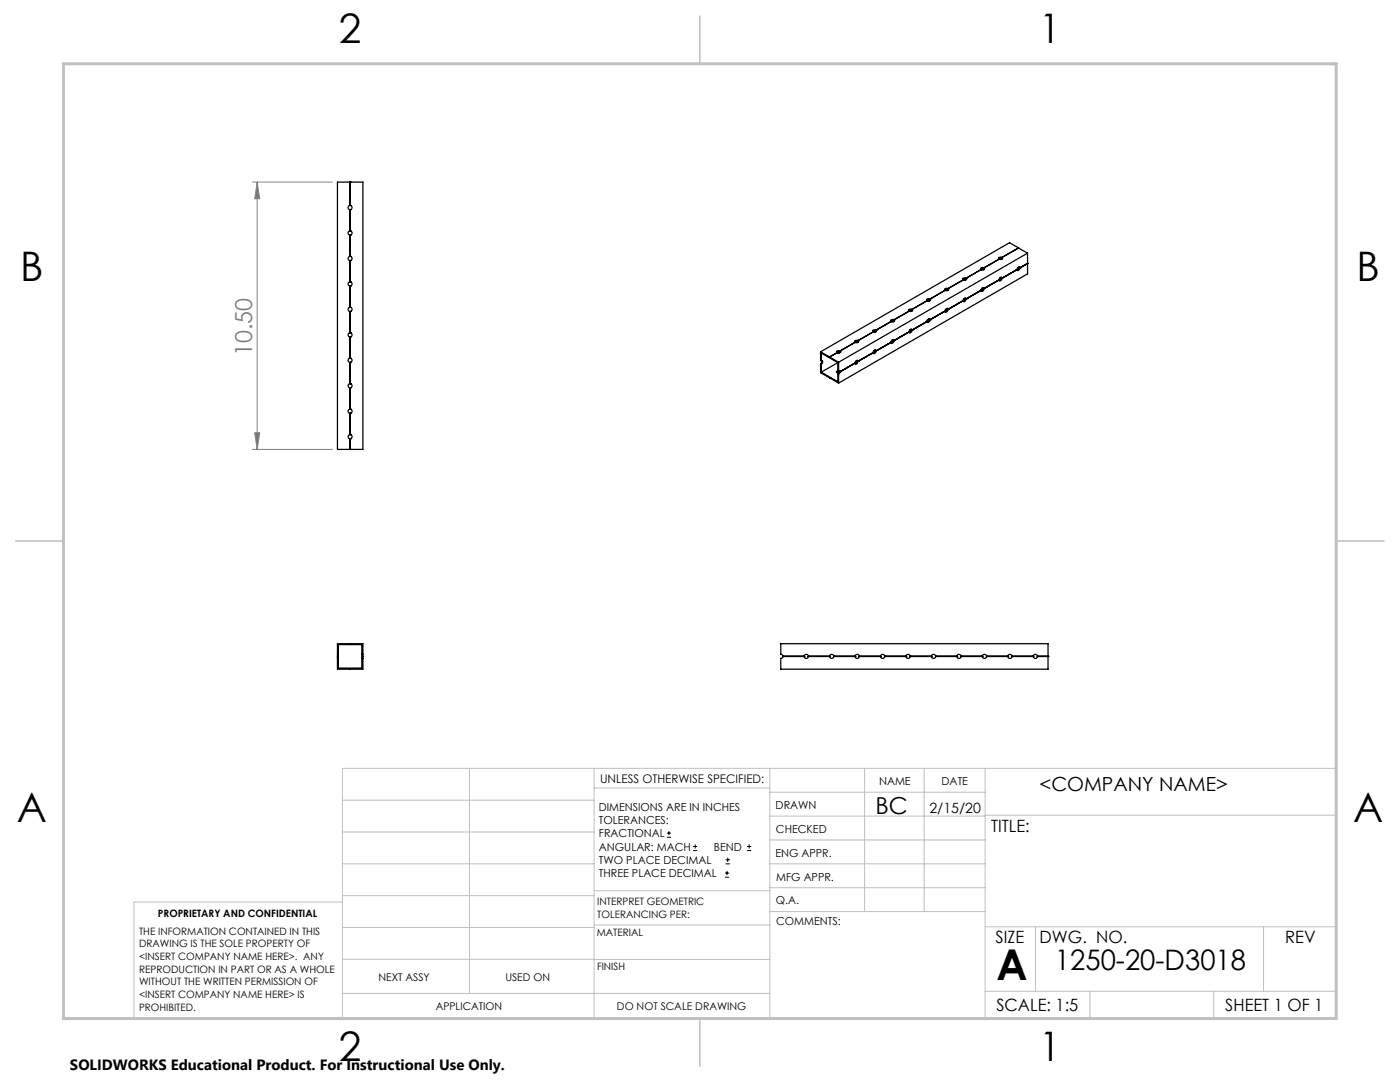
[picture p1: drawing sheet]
<svg xmlns="http://www.w3.org/2000/svg" width="279mm" height="216mm" viewBox="0 0 279 216" stroke-linecap="round" stroke-linejoin="round" font-family="sans-serif">
<g fill="none" stroke="#000" stroke-width=".2">
<path d="M133.1 167.1h.8M133.1 166.2h.8M133.5 165.8v.9M138.3 169.7h.8M138.3 168.9h.8M138.7 168.5v.8M144.7 175h.8M144.7 174.2h.8M144.8 172.4h.9M144.8 171.6h.9M145.1 173.8v.8M145.2 171.1v.9"/>
<path d="M149.1 169.7h.8M149.1 168.9h.8M149.5 168.5v.8"/>
</g>
<path d="M50.3 36.3h16M51.3 36.3l.5 3.4h-1zM51.3 36.3v53.4M50.3 89.7h16M50.8 86.4h1l-.5 3.3z" fill="none" stroke="#808080" stroke-width=".2"/>
<g fill="none" stroke="#c0c0c0" stroke-width=".2">
<path d="M68.3 159.7h50.3M93.7 153.3v44.9M118.6 153.3v49.9M118.6 157.2h35M153.6 153.3v49.9M153.6 158.1h43M172.5 153.3v28.6M184.4 153.3v28.6M196.6 153.3v49.9M68.3 180h-41.6v23.2h240v-49.9h-198.4v49.9M68.3 166h50.3M68.3 178.7h50.3"/>
<path d="M68.3 172.4h50.3M118.6 177.7h35M153.6 162.8h43M153.6 177.1h43M153.6 172.4h43M153.6 167.6h43M196.6 162.7h70.1M68.3 198.2h85.3M68.3 191.4l85.3 .1M68.3 185.1h50.3M118.6 184.6h35M153.6 181.9h43"/>
<path d="M196.6 184.9h70.1M196.6 197.8h70.1M206.7 184.9v12.9M217.5 197.8v5.4M242.2 197.8v5.4M252.2 184.9v12.9"/>
</g>
<path d="M139.7 3.2v9.5M3.1 107.9h9.6M266.7 107.9h9.5M139.7 203.2v9.6" fill="none" stroke="#c0c0c0" stroke-width=".3"/>
<path d="M12.7 12.7h254v190.5h-254z" fill="none" stroke="#c0c0c0" stroke-width=".6"/>
<path d="M51.3 36.3l.5 3.4h-1zM50.8 86.4h1l-.5 3.3z" fill="#808080"/>
<g fill="none" stroke="#000" stroke-width=".25">
<path d="M67.3 36.3h5.1v53.4h-5.1zM69.8 36.3v4.7M69.9 36.3h.1M69.9 36.3v4.7M69.8 41a.42 .42 0 0 0-.3 .4 .42 .42 0 0 0 .3 .4M69.8 46.1a.42 .42 0 0 0-.3 .4 .42 .42 0 0 0 .3 .4M69.8 51.2a.42 .42 0 0 0-.3 .4 .42 .42 0 0 0 .3 .4M69.8 56.2a.42 .42 0 0 0-.3 .5 .42 .42 0 0 0 .3 .4M69.8 41.8h.1M69.8 46.9h.1M69.8 52h.1M69.8 57.1h.1"/>
<path d="M69.8 41.8v4.3M69.8 46.9v4.3M69.8 52v4.2M69.8 57.1v4.2M69.8 41h.1M69.8 46.1h.1M69.8 51.2h.1M69.8 56.2h.1M69.9 41h.1M69.9 56.2a.42 .42 0 0 1 .4 .5 .42 .42 0 0 1-.4 .4M69.9 51.2a.42 .42 0 0 1 .4 .4 .42 .42 0 0 1-.4 .4M69.9 46.1a.42 .42 0 0 1 .4 .4 .42 .42 0 0 1-.4 .4"/>
<path d="M69.9 41a.42 .42 0 0 1 .4 .4 .42 .42 0 0 1-.4 .4M69.9 46.1h.1M69.9 41.8h.1M69.9 51.2h.1M69.9 46.9h.1M69.9 56.2h.1M69.9 52h.1M69.9 57.1h.1M69.9 41.8v4.3M69.9 46.9v4.3M69.9 52v4.2M69.9 57.1v4.2"/>
<path d="M184.9 59.9l.3-.1 .5 .1M185.3 59.8l-.1 .3M185.6 59.7h-.6l-.1 .1 .1 .2M185.6 59.7h.1M185.6 59.8l-.1 .3M185.6 59.7l.1 .1-.1 .2h-.6M188.5 57.9l.3-.2 .5 .2M188.6 57.9v.1M188.6 57.9l-3 1.8M188.9 57.7l-.1 .3M189.2 57.7l-.1 .3M189.2 57.6l.1 .2-.1 .1h-.6l-3 1.8"/>
<path d="M189.2 57.6h-.6l-.1 .1 .1 .2M189.2 57.6h.1M192.1 55.8l.2-.2 .6 .2M192.2 55.8l-3 1.8M192.2 55.8v.1M192.2 59.9h.3M192.4 59.6h.3M192.4 55.6l-.1 .3M192.6 59.5v.4l-.4 .2M192.8 55.7l-.2 .2M192.8 55.5l.1 .1-.1 .2-.6 .1-3 1.7M192.8 59.7l-.1-.2h-.2l-.3 .5"/>
<path d="M192.8 59.7l-.3 .5-.3-.1v-.1M192.8 55.5h-.6l-.1 .2 .1 .1M192.8 59.7h.1M192.8 55.5h.1M195.7 53.7l.3-.1 .5 .1M195.8 57.9h.1M195.8 53.8h.1M195.8 53.8l-3 1.7M195.8 57.9l-3 1.8M195.8 58l-3 1.7M195.8 57.9v.1M195.8 57.8l.3 .1"/>
<path d="M196 57.5h.3M196 53.6l-.1 .2M196.2 57.4l.1 .1M196.3 57.5l-.2 .4-.3 .2M196.4 53.4h-.6l-.1 .2 .1 .2M196.4 57.6h.1M196.4 53.4h.1M196.4 53.6l-.2 .2M196.4 53.4l.1 .2-.1 .2h-.6M196.4 57.6a.35 .35 0 0 0-.5-.1 .35 .35 0 0 0-.1 .4M196.4 57.6a.35 .35 0 0 1-.2 .5 .35 .35 0 0 1-.4-.1M199.3 51.6l.3-.1 .5 .1"/>
<path d="M199.4 55.8h.1M199.4 51.7h.1M199.4 51.7l-3 1.7M199.4 55.8l-3 1.8M199.4 55.7l.3 .1M199.6 55.5h.2M199.6 51.5l-.1 .3M199.8 55.5l-.1 .3-.3 .2M199.8 55.3v.2M200 51.4a.33 .33 0 0 0-.5-.1 .33 .33 0 0 0-.1 .4M200 55.5h.1M200 51.5l-.2 .3"/>
<path d="M200 51.4h.1M200 51.4l.1 .1-.1 .2h-.6M200 55.5a.34 .34 0 0 0-.5-.1 .34 .34 0 0 0-.1 .4M200 55.5l-.3 .5-.2 .1-.1-.3M203 53.8h.1M203 53.8l-3 1.7M203.2 53.4l.2 .1M203.3 49.5l-3.3 1.9M203.3 49.5l1.8 1M203.3 49.5l-1.8-1.1-37.7 21.8M203.3 49.5h.1M203.4 53.2l-.1 .6-.3 .1"/>
<path d="M203.6 53.4l-.1-.1h-.2l-.3 .5M203.6 53.4l-.1 .3-.3 .3-.2-.2M203.6 53.4h.1M205.1 52.6h.1M205.1 50.5l-37.7 21.8M205.1 50.5v4.1l-37.7 21.8M205.1 52.6l-1.5 .8M69.8 61.3a.42 .42 0 0 0-.3 .4 .42 .42 0 0 0 .3 .5M69.8 66.4a.42 .42 0 0 0-.3 .4 .42 .42 0 0 0 .3 .4M69.8 71.5a.42 .42 0 0 0-.3 .4 .42 .42 0 0 0 .3 .4M69.8 76.6a.42 .42 0 0 0-.3 .4 .42 .42 0 0 0 .3 .4M69.8 62.2h.1"/>
<path d="M69.8 67.2h.1M69.8 72.3h.1M69.8 77.4h.1M69.8 62.2v4.2M69.8 67.2v4.3M69.8 72.3v4.3M69.8 77.4v4.2M69.8 61.3h.1M69.8 66.4h.1M69.8 71.5h.1M69.8 76.6h.1M69.9 76.6a.42 .42 0 0 1 .4 .4 .42 .42 0 0 1-.4 .4"/>
<path d="M69.9 71.5a.42 .42 0 0 1 .4 .4 .42 .42 0 0 1-.4 .4M69.9 66.4a.42 .42 0 0 1 .4 .4 .42 .42 0 0 1-.4 .4M69.9 61.3a.42 .42 0 0 1 .4 .4 .42 .42 0 0 1-.4 .5M69.9 61.3h.1M69.9 66.4h.1M69.9 62.2h.1M69.9 71.5h.1M69.9 67.2h.1M69.9 76.6h.1M69.9 72.3h.1M69.9 77.4h.1M69.9 62.2v4.2"/>
<path d="M69.9 67.2v4.3M69.9 72.3v4.3M69.9 77.4v4.2M163.8 70.2v1.7l.1 .1M163.8 72.6v1.8l1.8 1M163.8 70.2l1.8 1M163.8 72.6l.1 .1M163.9 72l.3 .1v.3l-.3 .3M163.9 74.3l3.3 1.9v-1.6M163.9 72v-1.6l3.3 2M163.9 72.7v1.6M164 72.1l-.2 .5"/>
<path d="M164 72.1h.1M164 72v.1M165.6 71.3h.1M165.6 75.4h.1M165.6 71.3l1.8 1M165.6 75.4l1.8 1M167 70.3l.3-.2 .4 .2M167 70.4h.1M167 70.4l-1.4 .8M167.1 70.4l-1.5 .9M167.2 73.9l.2 .1M167.2 72.4v1.5"/>
<path d="M167.2 72.4l-3.3 1.9M167.2 74.6l.2 .1M167.3 73.9a.26 .26 0 0 0-.4 .3 .26 .26 0 0 0 .4 .2h.1M167.3 70.1l-.1 .3M167.4 74h.2v.2M167.4 72.3v1.7M167.4 74.7v1.7M167.5 74l-.1 .4-.2 .2M167.5 74.1l-.5 .2M167.6 70.2l-.1 .2M167.6 70.1l.2 .1-.2 .2h-.5M167.6 74.2h.1"/>
<path d="M167.6 74.2l-.2 .5M167.6 70h-.5l-.2 .2 .1 .2M167.6 70.1h.1M170.6 68.2l.3-.1 .4 .1M170.6 72.5h.1M170.6 68.3h.1M170.6 68.3l-3 1.7M170.6 72.5l-3 1.7M170.7 72.3l.3 .1M170.8 72.1h.3M170.9 68.1l-.1 .3M171.1 71.9a.54 .54 0 0 1-.4 .7"/>
<path d="M171.2 68.1l-.1 .3M171.2 68l.1 .1-.1 .2h-.5l-3.1 1.8M171.2 72.1l-.2-.2-.4 .5M171.2 72.1l-.2 .5h-.3l-.1-.1M171.2 67.9l-.6 .1-.1 .1 .1 .2M171.2 72.1h.1M171.2 67.9v.1M171.2 68h.1M174.1 66.1l.2-.1 .6 .1M174.2 70.4h.1M174.2 66.2v.1M174.2 66.2l-3 1.7"/>
<path d="M174.2 70.4l-3 1.7M174.3 70.2l.3 .1M174.4 70h.3M174.5 66l-.1 .3M174.7 69.8a.55 .55 0 0 1-.4 .7M174.8 65.9h-.6l-.1 .1 .1 .2M174.8 70h.1M174.8 65.9h.1M174.8 66l-.1 .3M174.8 65.9l.1 .2-.1 .1-.5 .1-3.1 1.7M174.8 70a.35 .35 0 0 0-.4-.1 .35 .35 0 0 0-.2 .5M174.8 70.1l-.3 .5-.3-.2"/>
<path d="M177.7 64.1l.4-.2 .4 .2M177.8 68.3h.1M177.8 64.1l-3 1.8M177.8 64.2l-3 1.7M177.8 68.3l-3 1.8M177.8 64.1v.1M177.9 68.2h.3M178 67.9h.3M178.1 63.9l-.1 .3M178.3 67.8l-.1 .4-.3 .2M178.4 63.8h-.6l-.1 .2 .1 .1M178.4 67.9v.1"/>
<path d="M178.4 64l-.1 .2M178.4 67.9h.1M178.4 63.8l.1 .2-.1 .2h-.6M178.4 67.9a.35 .35 0 0 0-.4 0 .35 .35 0 0 0-.2 .4M178.4 68a.35 .35 0 0 1-.1 .4 .35 .35 0 0 1-.5-.1M178.4 63.8h.1M181.3 62l.4-.2 .4 .2M181.4 66.2h.1M181.4 62.1h.1M181.4 62.1l-3 1.7M181.4 66.2l-3 1.8M181.4 66.2l-3 1.7"/>
<path d="M181.5 66.1h.3M181.6 65.8h.3M181.7 61.8l-.1 .3M181.9 65.8l-.2 .4-.2 .2M181.9 65.7v.1M182 65.9l-.1-.2h-.2l-.3 .5M182 65.9l-.3 .5h-.2l-.1-.2M182 61.7a.33 .33 0 0 0-.5-.1 .33 .33 0 0 0-.1 .5M182 65.9h.1M182 61.9l-.1 .2M182 61.7l.1 .2-.1 .2h-.6M182 61.7h.1"/>
<path d="M185 64.1v.1M185 60l-3 1.7M185 64.1l-3 1.8M185 64.1h.1M185 60h.1M185 64l.3 .1M185 64.2l-3 1.7M185.2 63.7h.3M185.4 63.6l.1 .1M185.5 63.7l-.2 .4-.3 .2M185.6 63.8l-.1-.2h-.2l-.3 .5M185.6 63.8l-.3 .5h-.2l-.1-.1"/>
<path d="M185.6 63.8h.1M188.6 62.1h.1M188.6 62.1l-3 1.7M188.6 61.9l.3 .1M188.8 61.7h.3M189 61.5a.5 .5 0 0 1-.4 .7M189.2 61.7l-.1-.1h-.2l-.3 .5M189.2 61.8a.34 .34 0 0 1-.1 .4 .34 .34 0 0 1-.5-.1M189.2 61.7h.1M189.2 61.7v.1M192.2 60h.1M192.2 60l-3 1.7"/>
<path d="M192.2 60l-3 1.8M69.8 81.6a.42 .42 0 0 0-.3 .5 .42 .42 0 0 0 .3 .4M69.8 86.7a.42 .42 0 0 0-.3 .4 .42 .42 0 0 0 .3 .5M69.8 82.5h.1M69.8 87.6h.1M69.8 82.5v4.2M69.8 87.6v2.1M69.8 81.6h.1M69.8 86.7h.1M69.9 86.7a.42 .42 0 0 1 .4 .4 .42 .42 0 0 1-.4 .5M69.9 81.6a.42 .42 0 0 1 .4 .5 .42 .42 0 0 1-.4 .4M69.9 81.6h.1"/>
<path d="M69.9 86.7h.1M69.9 82.5h.1M69.9 89.7h.1M69.9 87.6h.1M69.9 82.5v4.2M69.9 87.6v2.1M67.3 131v.4M67.3 131h.1M67.3 130.6v.4M67.3 131.4v2.1h5.1v-2.1M67.3 130.6v-2.2h5.1v2.2M67.3 131.4h.2"/>
<path d="M67.3 130.6h.2M67.5 130.6v.8M67.5 130.6v-2h4.7v2M67.5 131.4v1.9h4.7v-1.9M69.9 128.4h.1M69.9 133.5h.1M72.2 130.6v.8M72.2 131.4h.2M72.2 130.6h.2M72.4 131h.1M72.4 130.6v.4M72.4 131v.4"/>
<path d="M155.8 128.4h53.4v5.1h-53.4v-2.1a.41 .41 0 0 0 .4-.4 .41 .41 0 0 0-.4-.4zM156.2 131h.1M156.2 131h4.3M160.5 131a.42 .42 0 0 1 .4-.4 .42 .42 0 0 1 .4 .4M160.5 131a.42 .42 0 0 0 .4 .4 .42 .42 0 0 0 .4-.4M160.5 131h.1M161.3 131h.1M161.3 131h4.3M165.6 131a.42 .42 0 0 1 .4-.4 .42 .42 0 0 1 .4 .4M165.6 131a.42 .42 0 0 0 .4 .4 .42 .42 0 0 0 .4-.4M165.6 131h.1M166.4 131h.1"/>
<path d="M166.4 131h4.2M170.6 131a.42 .42 0 0 1 .5-.4 .42 .42 0 0 1 .4 .4M170.6 131a.42 .42 0 0 0 .5 .4 .42 .42 0 0 0 .4-.4M170.6 131h.1M171.5 131h.1M171.5 131h4.2M175.7 131a.42 .42 0 0 1 .4-.4 .42 .42 0 0 1 .5 .4M175.7 131a.42 .42 0 0 0 .4 .4 .42 .42 0 0 0 .5-.4M175.7 131h.1M176.6 131h.1M176.6 131h4.2M180.8 131a.42 .42 0 0 1 .4-.4 .42 .42 0 0 1 .4 .4"/>
<path d="M180.8 131a.42 .42 0 0 0 .4 .4 .42 .42 0 0 0 .4-.4M180.8 131h.1M181.6 131h.1M181.6 131h4.3M185.9 131a.42 .42 0 0 1 .4-.4 .42 .42 0 0 1 .4 .4M185.9 131a.42 .42 0 0 0 .4 .4 .42 .42 0 0 0 .4-.4M185.9 131h.1M186.7 131h.1M186.7 131h4.3M191 131a.42 .42 0 0 1 .4-.4 .42 .42 0 0 1 .4 .4M191 131a.42 .42 0 0 0 .4 .4 .42 .42 0 0 0 .4-.4M191 131h.1"/>
<path d="M191.8 131h.1M191.8 131h4.2M196 131a.42 .42 0 0 1 .5-.4 .42 .42 0 0 1 .4 .4M196 131a.42 .42 0 0 0 .5 .4 .42 .42 0 0 0 .4-.4M196 131h.1M196.9 131h.1M196.9 131h4.2M201.1 131a.42 .42 0 0 1 .4-.4 .42 .42 0 0 1 .5 .4M201.1 131a.42 .42 0 0 0 .4 .4 .42 .42 0 0 0 .5-.4M201.1 131h.1M202 131h.1M202 131h4.2"/>
<path d="M206.2 131a.42 .42 0 0 1 .4-.4 .42 .42 0 0 1 .4 .4M206.2 131a.42 .42 0 0 0 .4 .4 .42 .42 0 0 0 .4-.4M206.2 131h.1M207 131h.1M207 131h2.2M209.2 131h.1"/>
</g>
<text font-size="8.5" x="198.9" y="195.5">A</text>
<g font-size="8.1">
<text x="67.6" y="8.5">2</text>
<text x="207.3" y="8.5">1</text>
<text x="4" y="56.2">B</text>
<text x="270.7" y="56.2">B</text>
<text x="3.3" y="164.1">A</text>
<text x="270" y="164.1">A</text>
<text x="67.6" y="211.7">2</text>
<text x="207.3" y="211.7">1</text>
</g>
<text font-size="5.6" x="210.5" y="193.5">1250-20-D3018</text>
<text font-size="4.7" fill="#808080" x="50.3" y="71.1" transform="rotate(-90 50.3 71.1)">10.50</text>
<text font-size="4.7" x="174.7" y="162.3">BC</text>
<text font-size="3.9" x="207.5" y="157.8">&lt;COMPANY NAME&gt;</text>
<g font-size="3.4">
<text x="197.8" y="166">TITLE:</text>
<text x="198.7" y="188.1">SIZE</text>
<text x="207.5" y="188.1">DWG. NO.</text>
<text x="256.5" y="188.2">REV</text>
<text x="198.8" y="201.7">SCALE: 1:5</text>
<text x="244.5" y="201.7">SHEET 1 OF 1</text>
</g>
<text font-size="3" x="14" y="213.5">SOLIDWORKS Educational Product. For Instructional Use Only.</text>
<text font-size="2.8" x="185.5" y="162.1">2/15/20</text>
<text font-size="2.4" x="119.8" y="156.2">UNLESS OTHERWISE SPECIFIED:</text>
<g font-size="2.2">
<text x="119.5" y="161.8">DIMENSIONS ARE IN INCHES</text>
<text x="154.8" y="161.4">DRAWN</text>
<text x="175.4" y="156.6">NAME</text>
<text x="187.9" y="156.7">DATE</text>
<text x="119.5" y="164.4">TOLERANCES:</text>
<text x="119.5" y="167.1">FRACTIONAL</text>
<text x="154.9" y="166.3">CHECKED</text>
<text x="119.5" y="169.7">ANGULAR: MACH</text>
<text x="119.5" y="172.4">TWO PLACE DECIMAL</text>
<text x="142.5" y="169.7">BEND</text>
<text x="154.8" y="170.9">ENG APPR.</text>
<text x="119.5" y="175">THREE PLACE DECIMAL</text>
<text x="154.9" y="175.7">MFG APPR.</text>
<text x="154.9" y="180.4">Q.A.</text>
<text x="154.9" y="184.6">COMMENTS:</text>
</g>
<g font-size="2.1">
<text x="75.5" y="195.7">NEXT ASSY</text>
<text x="100.9" y="195.7">USED ON</text>
<text x="86.9" y="201.5">APPLICATION</text>
<text x="123.1" y="201.6">DO NOT SCALE DRAWING</text>
</g>
<g font-size="2">
<text x="31.5" y="182.9">PROPRIETARY AND CONFIDENTIAL</text>
<text x="119.2" y="180.6">INTERPRET GEOMETRIC</text>
<text x="119.2" y="183.1">TOLERANCING PER:</text>
<text x="27.8" y="186.5">THE INFORMATION CONTAINED IN THIS</text>
<text x="27.8" y="189">DRAWING IS THE SOLE PROPERTY OF</text>
<text x="27.8" y="191.6">&lt;INSERT COMPANY NAME HERE&gt;. ANY</text>
<text x="119.1" y="186.7">MATERIAL</text>
<text x="27.8" y="194.1">REPRODUCTION IN PART OR AS A WHOLE</text>
<text x="27.8" y="196.6">WITHOUT THE WRITTEN PERMISSION OF</text>
<text x="119.1" y="193.5">FINISH</text>
<text x="27.8" y="199.1">&lt;INSERT COMPANY NAME HERE&gt; IS</text>
<text x="27.8" y="201.7">PROHIBITED.</text>
</g>
</svg>
